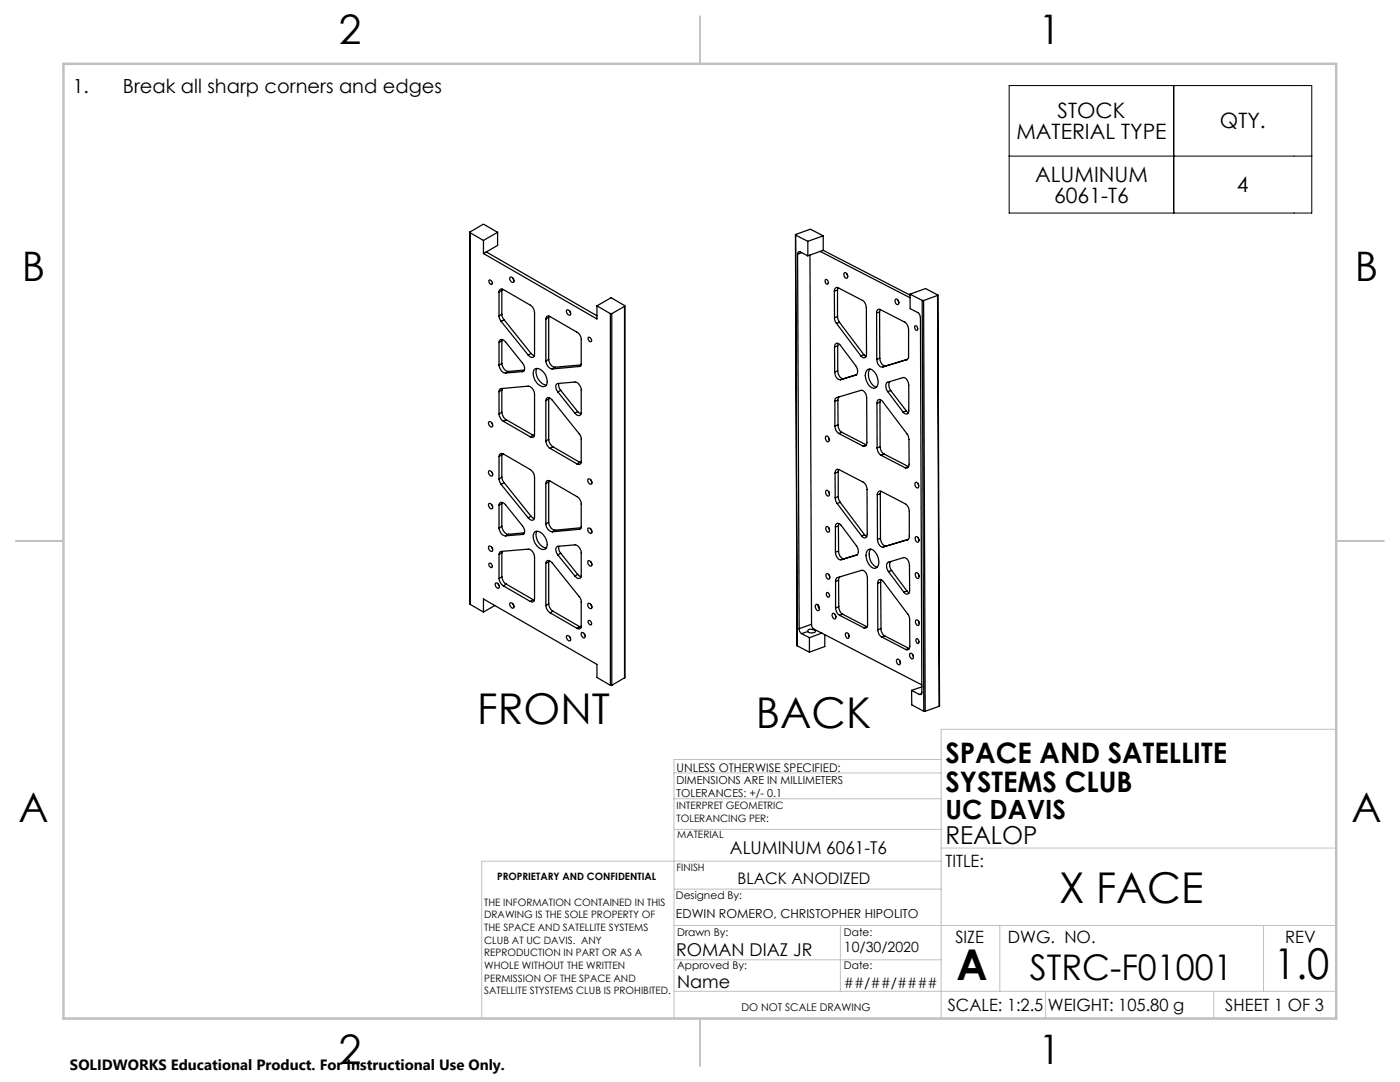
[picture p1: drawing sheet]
<svg xmlns="http://www.w3.org/2000/svg" width="279mm" height="216mm" viewBox="0 0 279 216" stroke-linecap="round" stroke-linejoin="round" font-family="sans-serif">
<path d="M201.4 17.1h60.4v25.4h-60.4zM234.2 17.1v25.4M201.4 31.2h60.4" fill="none" stroke="#000" stroke-width=".2"/>
<g fill="none" stroke="#c0c0c0" stroke-width=".2">
<path d="M134.5 159.4h53.3M134.5 154.2h53.3M187.8 151.6h-53.3v51.6M266.7 145.5h-78.9v57.7M134.5 177.4h53.3M134.5 165.5h53.3M187.8 169.2h78.9M187.8 171.8h-91.7v31.4M134.5 197.8h132.2M134.5 184.7h132.2M134.5 191.5h53.3M167.7 184.7v13.1"/>
<path d="M199.5 184.7v13.1M208.7 197.8v5.4M242.2 197.8v5.4M252.2 184.7v13.1"/>
</g>
<path d="M139.7 3.2v9.5M3.1 107.9h9.6M266.7 107.9h9.5M139.7 203.2v9.6" fill="none" stroke="#c0c0c0" stroke-width=".25"/>
<path d="M12.7 12.7h254v190.5h-254z" fill="none" stroke="#c0c0c0" stroke-width=".5"/>
<g fill="none" stroke="#000" stroke-width=".25">
<path d="M93.7 46.4l.1 74.2M93.8 46.4v74.2M93.8 46.4l2.7 1.6M96.5 48v2.6M96.5 50.6l22.6 13v-2.6M97 50.3l-.5 .3M97 50.3l22.1 12.7M97.6 56a.5 .5 0 0 1 .5 .1 .5 .5 0 0 1 0 .6h-.2l-.3-.3zM99.3 46.4l-2.7-1.6h-.2l-2.6 1.5v.1M99.3 46.4l-2.8 1.6M99.3 46.4v2.6l-2.3 1.3M99.6 58.3a.54 .54 0 0 1 .3-.6 .54 .54 0 0 1 .6 .1l5.3 3.1a1.88 1.88 0 0 1 .9 1.4v8.4a.56 .56 0 0 1-.4 .6 .56 .56 0 0 1-.7-.3l-.2-.2"/>
<path d="M99.6 58.3v4.7M100.2 57.9l-.6 .4M100.2 57.9v4.8M100.2 57.7v.2M101.8 55.3a.64 .64 0 0 1 .7 .4 .64 .64 0 0 1-.1 .7 .75 .75 0 0 1-.6-1.1zM102.3 55.5l.2 .3M158.7 46.8l.4 82.1M158.8 46.9v-.1l2.9-1 2.6 1.3M158.8 46.9l.3 82M158.8 46.9l2.4 1.3M159.2 50.7a.37 .37 0 0 1 .1-.4 .37 .37 0 0 1 .4 0l1.5 .7M159.2 50.7l.3 74.7"/>
<path d="M160 50.4l-.8 .3M161.2 48.2v2.8M161.6 50.9l.4 73.7M163.7 50.2l17.9 9.2M163.7 50.2l-2.5 .8M164.3 50l-.6 .2M164.3 50l17.3 8.9M164.3 47.1l-3.1 1.1M164.3 47.1v2.9M164.7 55.8a.46 .46 0 0 1 .6 .3 .46 .46 0 0 1-.3 .6l-.3-.4zM166.5 58.1a.55 .55 0 0 1 .2-.6 .55 .55 0 0 1 .6-.1l4.8 2.5a1.78 1.78 0 0 1 .8 1.5v9.3a.59 .59 0 0 1-.4 .7 .59 .59 0 0 1-.7-.4M166.5 58.1v5.3"/>
<path d="M167.1 57.9l-.6 .2M167.1 57.9v5.3M167.2 57.4l-.1 .5M168.5 54.5a.57 .57 0 0 1 .6 .3 .57 .57 0 0 1-.2 .7l-.4-.3zM169.1 54.7l.1 .3M178.7 59.7a.57 .57 0 0 1 .6 .4 .57 .57 0 0 1-.2 .7l-.4-.4-.1-.4zM179.2 59.9l.2 .4M181.6 58.7l3.1-1.1 2.4 1.2v.1M181.6 58.7v2.9l1.8 .9 .3 .9 .3 74.7a.37 .37 0 0 1-.1 .4 .37 .37 0 0 1-.4 .1M181.6 58.7l2.4 1.2M184 59.9l.3 .1M184 59.9l.4 82"/>
<path d="M184.3 60l.3 81.9M187.1 58.9l-2.8 1.1M187.1 58.9l.3 82M187.2 58.9l.2 82M99.6 72.8a1.61 1.61 0 0 0 1.3 1.6M99.6 68.3l.1-.4a.78 .78 0 0 1 1.2 .3l3.4 4.3a1.02 1.02 0 0 1 0 1.7M99.6 63l.4 1.1M99.6 78.1l.1-.3 .2-.3 5.5-.5a1.63 1.63 0 0 1 1.3 1.6v8.1a.51 .51 0 0 1-.3 .5 .51 .51 0 0 1-.6 0M99.6 68.3v4.5M99.6 78.1v4.5M100 64.1l5.4 6.7M100.2 62.7l.1 .7 .3 .4"/>
<path d="M100.2 72.5a1.71 1.71 0 0 0 1.3 1.6M100.2 62.7l-.6 .3M100.2 68v4.5M100.2 77.8v4.5M100.2 68l-.6 .3M100.2 72.5l-.6 .3M100.2 77.8l-.6 .3M100.2 67.7v.3M100.2 77.5v.3M100.6 63.8l5.4 6.7M100.6 63.8l-.6 .3M101.5 74.1l-.6 .3"/>
<path d="M104.3 74.2l-3.4 .2M104.6 74l-.3 .2M104.6 73.8l-3.1 .3M106 70.5l.6 .5M106 70.5l-.6 .3M106.6 73.8a1.28 1.28 0 0 1 1.8 .4 2.25 2.25 0 0 1 .5 2.8 1.97 1.97 0 0 1-2.3-1.5l-.2-1zM107.1 73.5a2.61 2.61 0 0 0 1.9 3.3M108.9 63.6a.51 .51 0 0 1 .3-.5 .51 .51 0 0 1 .6 .1l5.3 3.1a1.74 1.74 0 0 1 .9 1.4v4.8a.5 .5 0 0 1-.4 .6M108.9 72a1.63 1.63 0 0 0 1.3 1.6M108.9 79.9a.56 .56 0 0 1 .4-.6 .56 .56 0 0 1 .7 .3l5.9 7.3 .1 .4v4.8a.51 .51 0 0 1-.2 .5 .51 .51 0 0 1-.7 0M108.9 63.6v8.4M108.9 79.9v8.1"/>
<path d="M109.5 71.7a1.63 1.63 0 0 0 1.3 1.6M109.5 63.3l-.6 .3M109.5 71.7l-.6 .3M109.5 63.3v8.4M109.5 79.6v8.1M109.5 79.6l-.6 .3M109.5 63.1v.2M109.5 79.4v.2M110.8 73.3l-.6 .3M111.3 78.2a1.02 1.02 0 0 1 0-1.7l3.4-.3a1.63 1.63 0 0 1 1.3 1.6v4.5a.56 .56 0 0 1-.4 .6 .56 .56 0 0 1-.7-.2l-.2-.3M111.3 78.2l3.4 4.2M111.5 76.5l.1 .9 .3 .5"/>
<path d="M111.9 77.9l-.6 .3M111.9 77.9l3.4 4.2M113.1 61.8a.62 .62 0 0 1 .7 .4 .62 .62 0 0 1-.1 .7 .76 .76 0 0 1-.6-1.1zM113.7 62l.1 .4M115.6 73.1l-5.4 .5M115.9 73l-.3 .1M116 72.8l-5.2 .5M117.4 67.4a.47 .47 0 0 1 .6 .2 .47 .47 0 0 1-.2 .6l-.4-.5zM119.1 61l2.9-1.6 2.6 1.6v.1M119.1 61l2.7 1.6M121.8 62.6h.3M121.8 62.6v74.1"/>
<path d="M122.1 62.6v74.1M124.6 61.1l-2.5 1.5M124.6 61.1v74.2M124.7 61l-.1 74.3M166.5 63.4l.1 .5 .3 .6M166.5 69.3a.61 .61 0 0 1 .5-.8 .61 .61 0 0 1 .7 .4l3.1 4.1a1.29 1.29 0 0 1 0 1.9M166.5 69.3l.1 4.9M166.6 74.2a1.37 1.37 0 0 0 1.1 1.6M166.9 64.5l4.9 6.5M167.1 63.2l.4 1.1M167.1 63.2l-.6 .2M167.2 74a1.44 1.44 0 0 0 1.1 1.6"/>
<path d="M167.2 69l-.7 .3M167.2 74l-.6 .2M167.2 69v5M167.2 79.9l-.6 .2M167.2 79.9l.1 4.9M167.3 68.5l-.1 .5M167.5 79.2l-.3 .7M167.5 64.3l-.6 .2M167.5 64.3l4.9 6.5M168.3 75.6l-.6 .2M170.8 74.9l-3.1 .9M170.8 74.8v.1"/>
<path d="M170.9 74.8l-2.6 .8M172.4 70.8l.4 .4M172.4 70.8l-.6 .2M173.2 73.7a1.59 1.59 0 0 1 1.8 1.5 1.7 1.7 0 0 1-.4 2.3 2.33 2.33 0 0 1-1.9-2.6l.1-.6zM173.6 73.7a2.6 2.6 0 0 0 1.3 3.6M174.9 62.4a.54 .54 0 0 1 .2-.5 .54 .54 0 0 1 .6-.1l4.9 2.5a1.92 1.92 0 0 1 .7 1.5v5.5l-.4 .5M174.9 62.4l.1 9.3M175 71.7a1.36 1.36 0 0 0 1.1 1.5M175.5 62.2l-.6 .2M175.5 62.2l.1 9.3M175.6 71.5a1.37 1.37 0 0 0 1.1 1.5M175.6 71.5l-.6 .2"/>
<path d="M175.6 61.7l-.1 .5M175.7 79.8l-.1 .5M176.7 73l-.6 .2M177.2 78.1a1.29 1.29 0 0 1 0-1.8l3-.9a1.36 1.36 0 0 1 1.2 1.5v5a.59 .59 0 0 1-.4 .7 .59 .59 0 0 1-.8-.4M177.2 78.1l3 4.1M177.6 76.1l-.2 .7 .4 1.1M177.8 77.9l-.6 .2M177.8 77.9l3.1 4.1M180.9 71.8l-4.8 1.4M181 71.8h-.1M181.1 71.7l-4.4 1.3M182.6 65a.52 .52 0 0 1 .5 .4 .52 .52 0 0 1-.1 .5l-.4-.4z"/>
<path d="M97.6 93.9a.62 .62 0 0 1 .6 .4 .62 .62 0 0 1-.1 .7 .76 .76 0 0 1-.5-1.1zM97.6 84.2a.6 .6 0 0 1 .6 .3 .6 .6 0 0 1-.1 .7 .74 .74 0 0 1-.5-1zM98.1 84.3l.2 .4M98.1 94.1l.2 .4M99.6 82.6a2.05 2.05 0 0 0 .9 1.5M99.6 95.6l.4 1.1M99.6 91.1a.56 .56 0 0 1 .3-.5 .56 .56 0 0 1 .6 0l5.3 3.1a1.87 1.87 0 0 1 .9 1.5v8a.56 .56 0 0 1-.4 .6 .56 .56 0 0 1-.7-.3l-.2-.2M99.6 91.1v4.5M100 96.7l5.4 6.6M100.2 82.3a2.05 2.05 0 0 0 .8 1.4M100.2 95.2l.1 .7 .3 .4M100.2 90.8v4.4"/>
<path d="M100.2 82.3l-.6 .3M100.2 90.8l-.6 .3M100.2 95.2l-.6 .4M100.2 90.5v.3M100.5 84.1l5.3 3.1M100.6 96.3l5.4 6.7M100.6 96.3l-.6 .4M101 83.7l5.4 3.2M101 83.7l-.5 .4M106.4 86.9l.2 .1M106.4 86.9l-.6 .3M108.9 88a1.87 1.87 0 0 0 .9 1.5"/>
<path d="M108.9 96.5a.51 .51 0 0 1 .3-.6 .51 .51 0 0 1 .6 .1l5.3 3.1a1.87 1.87 0 0 1 .9 1.5v4.4a.5 .5 0 0 1-.4 .6M108.9 96.5v8M109.5 87.7a1.87 1.87 0 0 0 .8 1.4M109.5 96.2v8M109.5 87.7l-.6 .3M109.5 96.2l-.6 .3M109.5 95.9v.3M109.8 89.5l5.3 3.1M110.3 89.1l-.5 .4M110.3 89.1l5.4 3.2M115.3 82.1l.7 .5M115.3 82.1l-.6 .3"/>
<path d="M115.7 92.3h.3M115.7 92.3l-.6 .3M117.4 95.6a.62 .62 0 0 1 .6 .3 .62 .62 0 0 1-.1 .7 .73 .73 0 0 1-.5-1zM117.9 95.7l.2 .4M164.8 87.1a.64 .64 0 0 1 .7 .3 .64 .64 0 0 1-.1 .7 .64 .64 0 0 1-.6-.3 .64 .64 0 0 1 0-.7zM164.9 97.9a.64 .64 0 0 1 .6 .4 .64 .64 0 0 1-.2 .7 .76 .76 0 0 1-.4-1.1zM165.3 87.3l.2 .3M165.4 98.1l.1 .4M166.6 85a1.92 1.92 0 0 0 .8 1.5M166.6 80.1a.63 .63 0 0 1 .4-.8l4.8-1.4a1.36 1.36 0 0 1 1.2 1.5v8.9a.58 .58 0 0 1-.2 .6 .58 .58 0 0 1-.6 .1M166.6 80.1v4.9M166.7 94.4a.57 .57 0 0 1 .1-.6 .57 .57 0 0 1 .6-.1l4.9 2.5a1.68 1.68 0 0 1 .7 1.5l.1 8.9a.59 .59 0 0 1-.4 .7 .59 .59 0 0 1-.8-.4"/>
<path d="M166.7 94.4v4.9M166.7 99.3l.1 .8 .3 .4M167.3 84.8a1.77 1.77 0 0 0 .7 1.5M167.3 84.8l-.7 .2M167.3 99.1l.4 1.1M167.3 94.2l-.6 .2M167.3 99.1l-.6 .2M167.3 94.2v4.9M167.4 93.7l-.1 .5M167.4 86.5l4.8 2.5M168 86.3l4.9 2.5M168 86.3l-.6 .2"/>
<path d="M172.9 88.8l-.7 .2M172.9 88.8h.1M175 80.5a.59 .59 0 0 1 .4-.8 .59 .59 0 0 1 .7 .4l5.2 6.9 .1 .6v5a.57 .57 0 0 1-.1 .6 .57 .57 0 0 1-.6 .1M175 80.5v8.9M175 89.4a1.68 1.68 0 0 0 .8 1.4M175.1 98.7a.58 .58 0 0 1 .1-.6 .58 .58 0 0 1 .7-.1l4.8 2.5a1.92 1.92 0 0 1 .8 1.5v5a.63 .63 0 0 1-.4 .7h.1M175.1 98.7v8.9M175.6 80.3l-.6 .2M175.6 80.3v8.8M175.6 89.1a1.78 1.78 0 0 0 .8 1.5M175.6 89.1l-.6 .3M175.7 98.5l-.6 .2"/>
<path d="M175.7 98.5v8.9M175.8 98l-.1 .5M175.8 90.8l4.9 2.5M176.4 90.6l-.6 .2M176.4 90.6l4.9 2.5M180.9 82l.4 .4M180.9 82l-.7 .2M181.3 93.1l-.6 .2M181.3 93.1h.1M182.7 96.3a.56 .56 0 0 1 .6 .4 .56 .56 0 0 1-.3 .7l-.4-.6zM183.2 96.5l.1 .4M97.6 109a.62 .62 0 0 1 .6 .3 .62 .62 0 0 1-.1 .7 .76 .76 0 0 1-.5-1z"/>
<path d="M97.6 100.5a.6 .6 0 0 1 .6 .3 .6 .6 0 0 1-.1 .7 .74 .74 0 0 1-.5-1zM97.6 112.5a.49 .49 0 0 1 .6 .1 .49 .49 0 0 1-.1 .6l-.5-.2zM98.1 100.6l.2 .4M98.1 109.1l.2 .4M98.9 116.3a.64 .64 0 0 1 .6 .4 .64 .64 0 0 1-.1 .7 .76 .76 0 0 1-.5-1.1zM99.4 116.5l.2 .4M99.6 110.6l.2-.5 .2-.1 5.4-.4a1.55 1.55 0 0 1 1.3 1.5v8.4a.53 .53 0 0 1-.3 .6 .53 .53 0 0 1-.6-.1M99.6 115.4a2.05 2.05 0 0 0 .9 1.5M99.6 100.8l.1-.4a.78 .78 0 0 1 1.2 .3l3.4 4.3a1.02 1.02 0 0 1 0 1.6M99.6 105.4a1.53 1.53 0 0 0 1.3 1.5M99.6 100.8v4.6M99.6 110.6v4.8"/>
<path d="M100.2 105a1.71 1.71 0 0 0 1.3 1.6M100.2 115.1a2.07 2.07 0 0 0 .8 1.5M100.2 100.5v4.5M100.2 110.3v4.8M100.2 100.5l-.6 .3M100.2 105l-.6 .4M100.2 110.3l-.6 .3M100.2 115.1l-.6 .3M100.2 100.3v.2M100.2 110v.3M100.5 116.9l5.3 3.1M101 116.6l5.4 3.1"/>
<path d="M101 116.6l-.5 .3M101.5 106.6l-.6 .3M104.3 106.6l-3.4 .3M104.6 106.5l-.3 .1M104.6 106.3l-3.1 .3M106 103l.6 .5M106 103l-.6 .3M106.4 119.7l.2 .1M106.4 119.7l-.6 .3M106.8 106.1a1.97 1.97 0 0 1 2.2 1.6 1.42 1.42 0 0 1-.3 1.9 2.52 2.52 0 0 1-2.1-3.3zM107.1 106a2.58 2.58 0 0 0 1.9 3.3M108.9 104.5a1.63 1.63 0 0 0 1.3 1.6"/>
<path d="M108.9 112.4a.56 .56 0 0 1 .4-.6 .56 .56 0 0 1 .7 .3l5.9 7.3 .1 .4v5.1a.51 .51 0 0 1-.2 .5 .51 .51 0 0 1-.7 0M108.9 112.4v8.4M109.5 104.2a1.63 1.63 0 0 0 1.3 1.6M109.5 112.1v8.4M109.5 104.2l-.6 .3M109.5 112.1l-.6 .3M109.5 111.9v.2M110.8 105.8l-.6 .3M111.3 110.7a1.06 1.06 0 0 1 0-1.7l3.4-.3a1.63 1.63 0 0 1 1.3 1.6v4.5a.56 .56 0 0 1-.4 .7 .56 .56 0 0 1-.7-.4l-.2-.2M111.3 110.7l3.4 4.2M111.5 109l.1 .9 .3 .5M111.9 110.4l-.6 .3"/>
<path d="M111.9 110.4l3.4 4.2M115.3 114.6l.7 .5M115.3 114.6l-.6 .3M115.6 105.6l-5.4 .5M115.9 105.4l-.3 .2M116 105.3l-5.2 .5M117.4 111.9a.64 .64 0 0 1 .6 .3 .64 .64 0 0 1-.1 .8 .75 .75 0 0 1-.5-1.1zM117.4 105.4a.64 .64 0 0 1 .6 .3 .64 .64 0 0 1-.1 .7 .75 .75 0 0 1-.5-1zM117.9 105.6l.2 .3M117.9 112.1l.2 .3M164.9 105.1a.62 .62 0 0 1 .6 .4 .62 .62 0 0 1-.1 .7 .72 .72 0 0 1-.5-1.1zM164.9 114.5a.62 .62 0 0 1 .6 .4 .62 .62 0 0 1-.1 .7 .72 .72 0 0 1-.5-1.1z"/>
<path d="M165 118.3a.48 .48 0 0 1 .5 .3 .48 .48 0 0 1-.3 .6l-.3-.5zM165.4 105.3l.2 .4M165.5 114.7l.1 .4M166.7 105.2a.59 .59 0 0 1 .4-.8 .59 .59 0 0 1 .8 .4l3 4.1a1.29 1.29 0 0 1 0 1.9M166.7 110.2a1.36 1.36 0 0 0 1.2 1.5M166.7 105.2v5M166.8 116v-.4l.3-.3 4.8-1.5a1.36 1.36 0 0 1 1.2 1.5v9.3a.54 .54 0 0 1-.1 .6 .54 .54 0 0 1-.6 .1M166.8 116v5.3M167.1 100.5l4.8 6.4M167.3 105l-.6 .2M167.3 105l.1 5M167.4 110a1.38 1.38 0 0 0 1.1 1.5"/>
<path d="M167.4 110l-.7 .2M167.4 115.8l-.6 .2M167.4 115.8v5.3M167.4 104.5l-.1 .5M167.6 115.1l-.2 .7M167.7 100.2l-.6 .3M167.7 100.2l4.8 6.5M168.5 111.5l-.6 .2M170.9 110.8l-3 .9M170.9 110.8h.1M171.1 110.7l-2.6 .8M172.5 106.7l.5 .4"/>
<path d="M172.5 106.7l-.6 .2M173.2 109.8a1.15 1.15 0 0 1 1.7 .7 2.21 2.21 0 0 1 0 2.8 1.59 1.59 0 0 1-1.9-1.4l-.2-1.1 .1-.6zM173.8 109.6a2.6 2.6 0 0 0 1.3 3.6M175.1 107.6a1.36 1.36 0 0 0 1.2 1.5M175.2 116.4a.59 .59 0 0 1 .3-.8 .59 .59 0 0 1 .8 .4l5.1 6.9 .1 .6 .1 5.4a.55 .55 0 0 1-.2 .6 .55 .55 0 0 1-.6 .1M175.2 116.4v9.3M175.7 107.4a1.36 1.36 0 0 0 1.2 1.5l-.6 .2M175.7 107.4l-.6 .2M175.8 116.2l-.6 .2M175.8 116.2v9.2M175.9 115.7l-.1 .5M177.3 114.1a1.29 1.29 0 0 1 0-1.9l3-.9a1.37 1.37 0 0 1 1.2 1.5v5a.61 .61 0 0 1-.4 .7 .61 .61 0 0 1-.7-.4"/>
<path d="M177.3 114.1l3.1 4M177.8 112a1.52 1.52 0 0 0 .1 1.8M177.9 113.8l-.6 .3M177.9 113.8l3.1 4.1M181 117.9l.4 .4M181 117.9l-.6 .2M181.3 107.6l-5 1.5M182.7 107.1a.57 .57 0 0 1 .6 .4 .57 .57 0 0 1-.2 .7l-.4-.4zM182.7 114.3a.59 .59 0 0 1 .7 .4 .59 .59 0 0 1-.3 .7l-.4-.5zM183.3 107.4l.1 .3M183.3 114.5l.1 .4M93.8 120.6l2.7 1.5"/>
<path d="M96.5 122.1v-2.6l22.6 13.1v2.6l2.7 1.5M98.7 120.8l-2.2 1.3M101.8 120.3a.64 .64 0 0 1 .7 .3 .64 .64 0 0 1-.1 .8 .75 .75 0 0 1-.6-1.1zM102.3 120.5l.2 .3M108.9 120.8a1.88 1.88 0 0 0 .9 1.5M109.5 120.5a1.87 1.87 0 0 0 .8 1.5M109.5 120.5l-.6 .3M109.8 122.3l5.3 3.1M110.3 122l-.5 .3M110.3 122l5.4 3.1M113.1 126.9a.6 .6 0 0 1 .7 .3 .6 .6 0 0 1-.1 .7 .74 .74 0 0 1-.6-1zM113.7 127l.1 .4"/>
<path d="M115.7 125.1l.3 .1M115.7 125.1l-.6 .3M116.1 126.2a.64 .64 0 0 1 .6 .4 .64 .64 0 0 1-.1 .7 .76 .76 0 0 1-.5-1.1zM116.6 126.4l.2 .4M117.4 120.4a.64 .64 0 0 1 .6 .3 .64 .64 0 0 1-.1 .8 .75 .75 0 0 1-.5-1.1zM117.4 123.9a.47 .47 0 0 1 .6 .2 .47 .47 0 0 1-.2 .6l-.4-.5zM117.9 120.6l.2 .3M121.8 136.7h.3M124.6 135.3l-2.5 1.4M159.1 128.9l2.4 1.2M159.5 125.4l.2 .8 .3 .2M160 126.4l1.5 .8"/>
<path d="M161.2 126l-1.2 .4M161.5 127.2v2.9M162 124.6l.2 .7 .3 .3M162 124.6l-2.5 .8M162.2 125.6l.6 .3a1.14 1.14 0 0 1-1.6 .1M162.2 125.6h-.5a.45 .45 0 0 0-.5 .4M162.5 125.6l1.5 .7M162.5 125.6h-.3M162.9 120.6a.73 .73 0 0 1 .6 .5 .73 .73 0 0 1-.2 .7 .83 .83 0 0 1-.4-1.2zM163.3 120.7l.2 .8M164 126.3l20 10.4M164 126.3l-2.5 .9"/>
<path d="M164.6 126.7v2.3l-3.1 1.1M166.2 122.4a.66 .66 0 0 1 .6 .4 .66 .66 0 0 1-.1 .7 .76 .76 0 0 1-.5-1.1zM166.7 122.6l.1 .4M166.8 121.3a1.92 1.92 0 0 0 .7 1.5M167.4 121.1a1.68 1.68 0 0 0 .8 1.5M167.4 121.1l-.6 .2M167.5 122.8l4.9 2.5M168.2 122.6l-.7 .2M168.2 122.6l4.8 2.5M168.8 126.3a.57 .57 0 0 1 .6 .4 .57 .57 0 0 1-.2 .7l-.5-.6zM169.3 126.5l.1 .4M173 125.1l-.6 .2"/>
<path d="M173 125.1h.1M175.2 125.7a1.57 1.57 0 0 0 .8 1.4M175.8 125.4a1.77 1.77 0 0 0 .8 1.5M175.8 125.4l-.6 .3M176 127.1l4.8 2.5M176.6 126.9l-.6 .2M176.6 126.9l4.8 2.5M179 131.6a.56 .56 0 0 1 .6 .4 .56 .56 0 0 1-.2 .6l-.4-.3-.1-.4zM179.5 131.8l.2 .4M181.4 129.4l-.6 .2M181.4 129.4h.1M181.6 130.4a.56 .56 0 0 1 .7 .4 .56 .56 0 0 1-.3 .7l-.5-.6z"/>
<path d="M181.9 137.8l.1 2.9 2.4 1.2M181.9 137.8l1.6 .8M182.1 130.6l.2 .4M182.8 123.8a.57 .57 0 0 1 .6 .3 .57 .57 0 0 1-.2 .7l-.5-.6zM182.9 127.5a.46 .46 0 0 1 .5 .3 .46 .46 0 0 1-.3 .6l-.3-.4zM183.3 124l.1 .3M183.9 138.4l-.4 .2M184 137.1l-2.1 .7M184.4 141.9h.2M187.4 140.9l-2.8 1"/>
</g>
<g font-size="8.5">
<text x="95.2" y="144.5">FRONT</text>
<text x="150.9" y="145.3">BACK</text>
<text x="211.4" y="180.2">X FACE</text>
<text x="190.9" y="195.5">A</text>
<text x="254.2" y="195.4">1.0</text>
</g>
<g font-size="8.1">
<text x="67.6" y="8.9">2</text>
<text x="207.3" y="8.9">1</text>
<text x="4.4" y="56.2">B</text>
<text x="270.4" y="56.2">B</text>
<text x="3.7" y="164.1">A</text>
<text x="269.7" y="164.1">A</text>
<text x="67.6" y="212.4">2</text>
<text x="207.3" y="212.4">1</text>
</g>
<text font-size="7.1" x="205.5" y="195.5">STRC-F01001</text>
<g font-size="5.6">
<text x="188.7" y="152.3">SPACE AND SATELLITE</text>
<text x="188.7" y="158">SYSTEMS CLUB</text>
</g>
<text font-size="5.3" x="188.7" y="163.4">UC DAVIS</text>
<text font-size="4.9" x="188.7" y="168.4">REALOP</text>
<g font-size="4.2">
<text x="211.1" y="23.6">STOCK</text>
<text x="202.9" y="27.7">MATERIAL TYPE</text>
<text x="243.5" y="25.6">QTY.</text>
<text x="206.6" y="36.3">ALUMINUM</text>
<text x="210.4" y="40.4">6061-T6</text>
<text x="246.9" y="38.3">4</text>
</g>
<g font-size="3.9">
<text x="14.5" y="18.6">1.</text>
<text x="24.5" y="18.6">Break all sharp corners and edges</text>
</g>
<g font-size="3.5">
<text x="145.7" y="170.4">ALUMINUM 6061-T6</text>
<text x="134.9" y="190.8">ROMAN DIAZ JR</text>
<text x="135.1" y="197.2">Name</text>
</g>
<g font-size="3.4">
<text x="188.7" y="172.9">TITLE:</text>
<text x="190.7" y="188.1">SIZE</text>
<text x="201.1" y="188.1">DWG. NO.</text>
<text x="256.5" y="188.2">REV</text>
<text x="189.2" y="201.7">SCALE: 1:2.5</text>
<text x="209.1" y="201.7">WEIGHT: 105.80 g</text>
<text x="244.5" y="201.7">SHEET 1 OF 3</text>
</g>
<text font-size="3.2" x="147.2" y="176.4">BLACK ANODIZED</text>
<text font-size="3" x="14" y="213.5">SOLIDWORKS Educational Product. For Instructional Use Only.</text>
<g font-size="2.8">
<text x="168.4" y="189.9">10/30/2020</text>
<text x="168.4" y="197.2">##/##/####</text>
</g>
<text font-size="2.5" x="134.9" y="183.3">EDWIN ROMERO, CHRISTOPHER HIPOLITO</text>
<text font-size="2.4" x="135" y="154">UNLESS OTHERWISE SPECIFIED:</text>
<g font-size="2.2">
<text x="135" y="156.3">DIMENSIONS ARE IN MILLIMETERS</text>
<text x="135" y="159">TOLERANCES: +/- 0.1</text>
</g>
<g font-size="2.1">
<text x="134.9" y="179.5">Designed By:</text>
<text x="135.1" y="186.8">Drawn By:</text>
<text x="168.4" y="186.8">Date:</text>
<text x="135.1" y="193.4">Approved By:</text>
<text x="168.4" y="193.4">Date:</text>
<text x="148" y="201.7">DO NOT SCALE DRAWING</text>
</g>
<g font-size="2">
<text x="135" y="161.4">INTERPRET GEOMETRIC</text>
<text x="135" y="164">TOLERANCING PER:</text>
<text x="135.2" y="167.2">MATERIAL</text>
<text x="135" y="173.8">FINISH</text>
<text x="99.2" y="175.6">PROPRIETARY AND CONFIDENTIAL</text>
<text x="96.6" y="180.7">THE INFORMATION CONTAINED IN THIS</text>
<text x="96.6" y="183.2">DRAWING IS THE SOLE PROPERTY OF</text>
<text x="96.6" y="185.8">THE SPACE AND SATELLITE SYSTEMS</text>
<text x="96.6" y="188.3">CLUB AT UC DAVIS. ANY</text>
<text x="96.6" y="190.8">REPRODUCTION IN PART OR AS A</text>
<text x="96.6" y="193.3">WHOLE WITHOUT THE WRITTEN</text>
<text x="96.6" y="195.9">PERMISSION OF THE SPACE AND</text>
<text x="96.6" y="198.4">SATELLITE STYSTEMS CLUB IS PROHIBITED.</text>
</g>
</svg>
